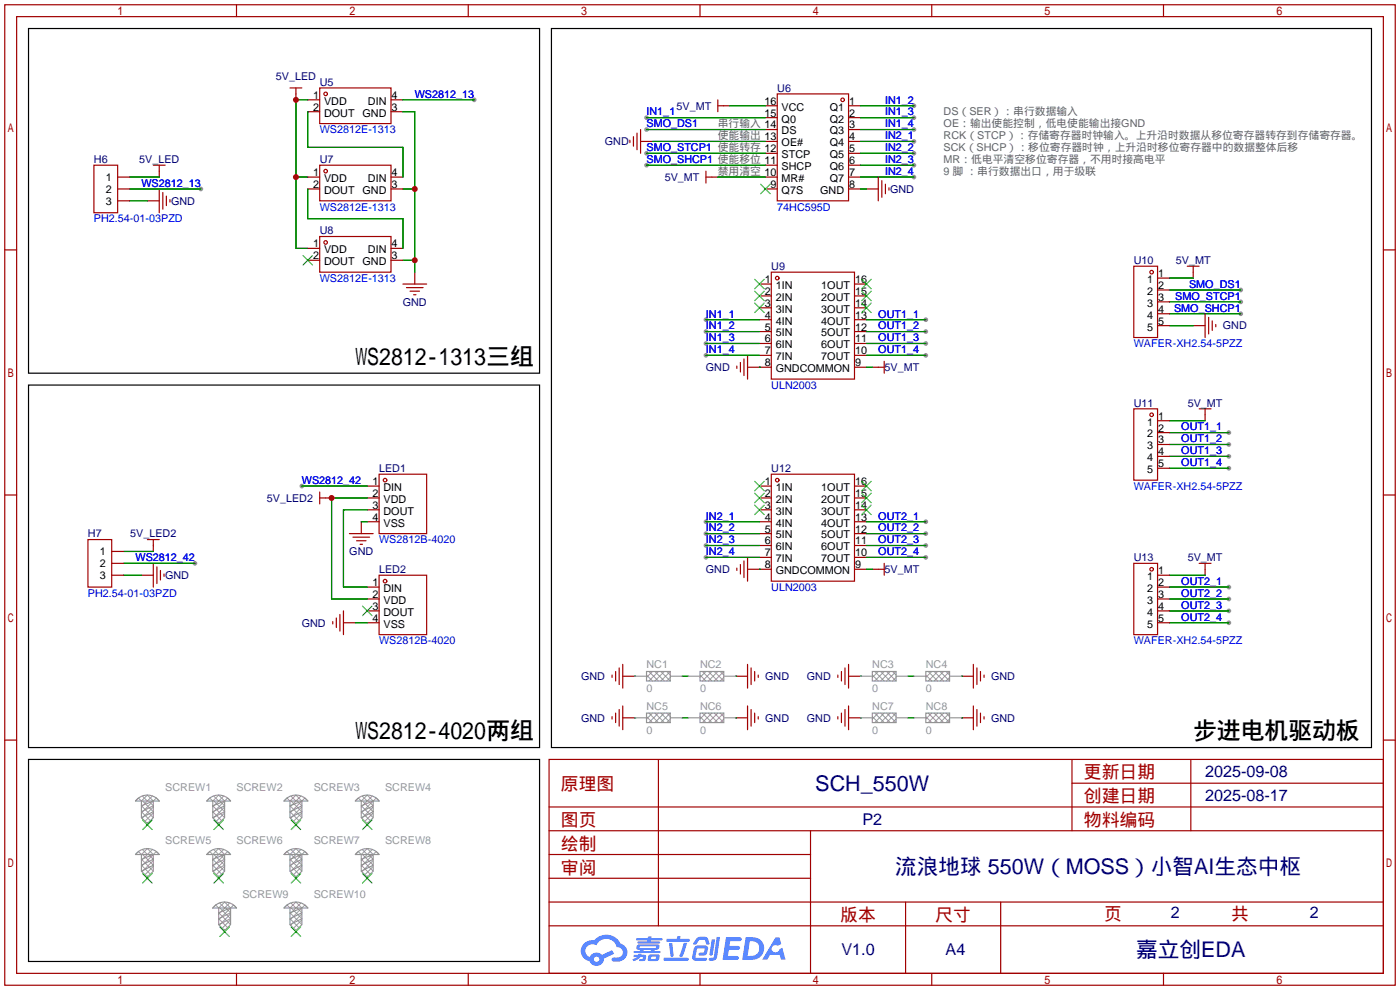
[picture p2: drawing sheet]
<svg xmlns="http://www.w3.org/2000/svg" width="299mm" height="212mm" viewBox="0 0 299 212" stroke-linecap="round" stroke-linejoin="round" font-family="sans-serif">
<g fill="#999">
<circle cx="101.3" cy="21.3" r=".51"/>
<circle cx="42.9" cy="40.4" r=".51"/>
<circle cx="41.7" cy="120.4" r=".51"/>
<circle cx="150.9" cy="68.3" r=".51"/>
<circle cx="150.9" cy="70.9" r=".51"/>
<circle cx="150.9" cy="73.4" r=".51"/>
<circle cx="150.9" cy="75.9" r=".51"/>
<circle cx="150.9" cy="111.5" r=".51"/>
<circle cx="150.9" cy="114" r=".51"/>
<circle cx="150.9" cy="116.6" r=".51"/>
<circle cx="150.9" cy="119.1" r=".51"/>
<circle cx="262.6" cy="92.5" r=".51"/>
<circle cx="262.6" cy="95" r=".51"/>
<circle cx="262.6" cy="97.5" r=".51"/>
<circle cx="262.6" cy="100.1" r=".51"/>
<circle cx="197.9" cy="68.3" r=".51"/>
<circle cx="197.9" cy="70.9" r=".51"/>
<circle cx="197.9" cy="73.4" r=".51"/>
<circle cx="197.9" cy="75.9" r=".51"/>
<circle cx="262.6" cy="125.5" r=".51"/>
<circle cx="262.6" cy="128" r=".51"/>
<circle cx="262.6" cy="130.6" r=".51"/>
<circle cx="262.6" cy="133.1" r=".51"/>
<circle cx="197.9" cy="111.5" r=".51"/>
<circle cx="197.9" cy="114" r=".51"/>
<circle cx="197.9" cy="116.6" r=".51"/>
<circle cx="197.9" cy="119.1" r=".51"/>
<circle cx="138.2" cy="25.1" r=".51"/>
<circle cx="195.3" cy="22.6" r=".51"/>
<circle cx="195.3" cy="25.1" r=".51"/>
<circle cx="195.3" cy="27.7" r=".51"/>
<circle cx="195.3" cy="30.2" r=".51"/>
<circle cx="195.3" cy="32.8" r=".51"/>
<circle cx="195.3" cy="35.3" r=".51"/>
<circle cx="195.3" cy="37.8" r=".51"/>
<circle cx="138.2" cy="27.7" r=".51"/>
<circle cx="138.2" cy="35.3" r=".51"/>
<circle cx="138.2" cy="32.8" r=".51"/>
<circle cx="265.2" cy="67.1" r=".51"/>
<circle cx="265.2" cy="64.5" r=".51"/>
<circle cx="265.2" cy="62" r=".51"/>
<circle cx="64.5" cy="103.9" r=".51"/>
</g>
<g fill="none" stroke="#a10000" stroke-width=".25">
<path d="M1 1h297.2v209.6h-297.2zM3.6 3.6h292.1v204.4h-292.1zM50.5 1v2.6M100.1 1v2.6M149.6 1v2.6M199.1 1v2.6M248.7 1v2.6M1 53.4h2.6M295.7 53.4h2.5M1 105.8h2.6M295.7 105.8h2.5M1 158.2h2.6"/>
<path d="M295.7 158.2h2.5M117.3 162.3h178.4v45.7h-178.4zM117.3 177.5h178.4M117.3 172.5h178.4M140.7 162.3v35.6M173.2 177.5v30.5M229.1 162.3v15.2M229.1 167.4h66.6M254.5 162.3v15.2M117.3 182.6h55.9M117.3 197.9h178.4M117.3 192.8h178.4"/>
<path d="M117.3 187.7h55.9M193.5 192.8v15.2M213.9 192.8v15.2M50.5 208v2.6M100.1 208v2.6M149.6 208v2.6M199.1 208v2.6M248.7 208v2.6"/>
</g>
<g fill="#5487ff">
<path d="M155.2 200.3h2.6a.48 .48 0 0 1 .7 .4 .48 .48 0 0 1-.6 .4h-1.8l-.2 1.1h1.9a.43 .43 0 0 1 .4 .4 .43 .43 0 0 1-.5 .4h-1.9l-.2 1.3h1.7a.45 .45 0 0 1 .5 .2 .45 .45 0 0 1-.1 .6h-3.3z"/>
<path d="M165.7 200.3h.9l.4 1.5-.8 .3a.84 .84 0 0 0-1.2 .3 .84 .84 0 0 0 .4 1.1 .84 .84 0 0 0 1.1-.4l.1-.2 .6-.3 .7 2.5h-1l-.2-1h-2.1l-.6 1h-1.1z"/>
<path d="M152.1 200.8h.7l-.5 3.1a.36 .36 0 0 1-.3 .3 .36 .36 0 0 1-.4-.3z"/>
<path d="M153.2 200.2h.7l-.6 4.3a1.13 1.13 0 0 1-1.8 .6l.2-.4h.7l.2-.2z"/>
<path d="M148.9 200.6l.6-.4h1a.77 .77 0 0 1 .9 .5l.3 1-.2 .2h-.5l-.3-.9-.2-.2-1 .1-.7 1-.6-.1-.1-.2z"/>
<path d="M148.4 202.4l.6-.3h1.7a.81 .81 0 0 1 .7 .5 .81 .81 0 0 1-.2 .8 .81 .81 0 0 1-.9 .8h-.7a.32 .32 0 0 1-.3-.3 .32 .32 0 0 1 .4-.3h.7l.2-.9-1.6 .1-.4 1.8 2.2 .1a.32 .32 0 0 1 .3 .4 .32 .32 0 0 1-.4 .2h-2.2l-.5-.3-.1-.5z"/>
<path d="M141.9 204.7h5a.33 .33 0 0 1 .3 .3 .33 .33 0 0 1-.3 .3h-4.9l-.2-.1z"/>
<path d="M146.1 201.5h.8l-.7 2a.98 .98 0 0 1-.7 1.1l-.3-.3z"/>
<path d="M143 201.6h.7l.3 2.5a.34 .34 0 0 1-.3 .4 .34 .34 0 0 1-.4-.3z"/>
<path d="M142.5 200.7h2.1l.3-.6h.6l-.1 .6h1.7a.32 .32 0 0 1 .4 .3 .32 .32 0 0 1-.4 .3h-4.5l-.2-.2z"/>
<path d="M135.5 204.1h.9l.1-.3h.6v.3h.8a.82 .82 0 0 1-.5 1.3h-.8v-.4l.7-.1 .1-.3a.68 .68 0 0 0-1 .4l-1.1 .4-.1-.4 .9-.5h-.7z"/>
<path d="M136 200.5h2.4l.1-.3h.7v.3h2.2l.2 .3-.2 .2h-2.3v.2h1.8l.2 .3-.2 .1h-4.5l-.1-.4h2l.1-.2h-2.3l-.1-.2z"/>
<path d="M159.4 200.3l-.8 4.9h1.7a2.5 2.5 0 0 0 3-2.5 2.5 2.5 0 0 0-3.1-2.4zM160.3 201.1a1.61 1.61 0 0 1 2 1.5 1.61 1.61 0 0 1-1.8 1.7h-.7z"/>
<path d="M136.2 202a.55 .55 0 0 0-.2 .8 .55 .55 0 0 0 .7 .2l.1 .3h-1.3v.3l5.4 .1 .3-.2-.2-.2h-1.2l.2-.3a.7 .7 0 0 0 .8-.3 .7 .7 0 0 0 0-.8l-4.2-.1zM136.8 202.3l3.3-.1 .1 .1-.2 .3h-3.2zM137.5 203h1.7l-.2 .3h-1.4z"/>
<path d="M138.6 204.2a1.05 1.05 0 0 0 0 1.2 2.91 2.91 0 0 0 2.2-.2 .98 .98 0 0 0 0-1.2h-1.6zM139.2 204.5l.9-.1 .1 .4-.2 .2-.8-.1z"/>
<path d="M124.9 201.6a2.23 2.23 0 0 0-.7 2.3 2.23 2.23 0 0 0 1.8 1.6 1.58 1.58 0 0 0 1.8 .9 1.58 1.58 0 0 0 1.3-1.5l2.2-1.1-.5-.7-2.1 1a1.65 1.65 0 0 0-2.7 .4 1.45 1.45 0 0 1-.8-1.9 1.45 1.45 0 0 1 2-.7l.3 .1a2.3 2.3 0 0 1 2.3-1.3 2.3 2.3 0 0 1 2 1.7 1.12 1.12 0 0 1 1.3 1 1.12 1.12 0 0 1-1.1 1.2h-.7a.45 .45 0 0 0-.6 .4 .45 .45 0 0 0 .5 .5 2.21 2.21 0 0 0 2.2-.5 2.21 2.21 0 0 0 .5-2.3 2.13 2.13 0 0 0-1.3-1.1 3.3 3.3 0 0 0-5.6-.7l-1.1 .1zM127 205a.57 .57 0 0 1 1.1 0 .57 .57 0 0 1-1.1 0z"/>
</g>
<g fill="none" stroke="#a10000" stroke-width=".25">
<path d="M62 18.8h2.5M63.2 18.8v2.5M68.3 18.8h15.3v7.6h-15.3zM20.1 35.3h5v10.2h-5zM25.1 37.8h2.6M32.8 35.3h2.5M34 35.3v2.5M65.8 21.3h2.5M65.8 23.9h2.5M65.8 37.8h2.5M68.3 35.3h15.3v7.6h-15.3zM83.6 21.3h2.5"/>
<path d="M83.6 23.9h2.5M83.6 37.8h2.5M134.6 30v.5M135.4 29.2v2M136.1 28.4v3.6M136.9 30.2h2.5M136.9 27.7v5.1M150.9 37.8h2.5M150.9 36.6v2.5M153.4 22.6h2.6M153.4 21.3v2.6M163.6 37.8h2.5"/>
<path d="M163.6 35.3h2.5M163.6 22.6h2.5M163.6 25.1h2.5M163.6 27.7h2.5M163.6 30.2h2.5M163.6 32.8h2.5M166.1 20.1h15.3v22.8h-15.3zM181.4 37.8h2.5M181.4 35.3h2.5M181.4 22.6h2.5M181.4 25.1h2.5M181.4 27.7h2.5"/>
<path d="M181.4 30.2h2.5M181.4 32.8h2.5M187.7 37.8v5.1M188.5 38.6v3.6M189.2 39.4v2M25.1 40.4h2.6M25.1 42.9h2.6M31.5 42.9h2.5M34 40.4v5.1M34.8 41.1v3.6M35.6 41.9v2M36.3 42.7v.5"/>
<path d="M65.8 40.4h2.5M65.8 53.1h2.5M65.8 55.6h2.5M68.3 50.5h15.3v7.7h-15.3zM83.6 40.4h2.5M83.6 53.1h2.5M83.6 55.6h2.5M88.6 58.2v2.5M163.6 40.4h2.5M164.8 58.2h17.8v22.8h-17.8zM181.4 40.4h2.5M185.2 40.4h2.5"/>
<path d="M190 40.1v.5M242.3 56.9h5.1v15.2h-5.1zM247.4 59.4h2.5M253.7 56.9h2.6M255 56.9v2.5M86.1 60.7h5.1M86.9 61.5h3.5M87.6 62.2h2.1M88.4 63h.5M157.5 78.2v.5M158.2 77.5v2M159 76.7v3.6"/>
<path d="M159.8 78.5h5M159.8 75.9v5.1M162.3 60.7h2.5M162.3 63.2h2.5M162.3 65.8h2.5M162.3 68.3h2.5M162.3 70.9h2.5M162.3 73.4h2.5M162.3 75.9h2.5M182.6 60.7h2.6M182.6 63.2h2.6M182.6 65.8h2.6"/>
<path d="M182.6 68.3h2.6M182.6 70.9h2.6M182.6 73.4h2.6M182.6 75.9h2.6M182.6 78.5h2.6M186.4 78.5h2.6M189 77.2v2.6M247.4 69.6h2.5M247.4 62h2.5M247.4 64.5h2.5M247.4 67.1h2.5M255 69.6h2.6"/>
<path d="M257.6 67.1v5M258.3 67.8v3.6M259.1 68.6v2M259.8 69.3v.5M242.3 87.4h5.1v15.2h-5.1zM247.4 89.9h2.5M247.4 92.5h2.5M247.4 95h2.5M247.4 97.5h2.5M256.3 87.4h2.5M257.6 87.4v2.5M18.8 115.3h5.1v10.2h-5.1z"/>
<path d="M23.9 117.9h2.5M31.5 115.3h2.5M32.8 115.3v2.6M68.3 106.4h2.6M68.3 105.2v2.5M74.7 114h5.1M75.4 114.8h3.6M76.2 115.6h2M77 116.3h.5M77.2 111.5v2.5M78.5 103.9h2.5M78.5 106.4h2.5"/>
<path d="M78.5 109h2.5M78.5 111.5h2.5M81 101.3h10.2v12.7h-10.2zM159 119.9v3.5M159.8 119.1v5.1M162.3 103.9h2.5M162.3 106.4h2.5M162.3 109h2.5M162.3 111.5h2.5M162.3 114h2.5M162.3 116.6h2.5M162.3 119.1h2.5"/>
<path d="M164.8 101.3h17.8v22.9h-17.8zM182.6 103.9h2.6M182.6 106.4h2.6M182.6 109h2.6M182.6 111.5h2.6M182.6 114h2.6M182.6 116.6h2.6M182.6 119.1h2.6M247.4 100.1h2.5M23.9 122.9h2.5M23.9 120.4h2.5M30.2 122.9h2.6"/>
<path d="M32.8 120.4v5.1M33.5 121.2v3.5M34.3 121.9v2.1M35.1 122.7v.5M71.1 132.8v.6M71.9 132.1v2M72.6 131.3v3.6M73.4 133.1h2.5M73.4 130.6v5M78.5 125.5h2.5M78.5 128h2.5M78.5 130.6h2.5"/>
<path d="M78.5 133.1h2.5M81 122.9h10.2v12.7h-10.2zM157.5 121.4v.5M158.2 120.6v2.1M159.8 121.7h5M182.6 121.7h2.6M186.4 121.7h2.6M189 120.4v2.5M242.3 120.4h5.1v15.2h-5.1zM247.4 122.9h2.5M247.4 125.5h2.5M247.4 128h2.5"/>
<path d="M247.4 130.6h2.5M247.4 133.1h2.5M256.3 120.4h2.5M257.6 120.4v2.5M130.8 144.3v.5M130.8 153.2v.5M131.6 143.5v2M131.6 152.4v2M132.3 142.7v3.6M132.3 151.6v3.6M133.1 144.5h2.5M133.1 142v5.1"/>
<path d="M133.1 150.9v5.1M133.1 153.4h2.5M157.2 144.5h2.6M157.2 153.4h2.6M159.8 142v5.1M159.8 150.9v5.1M160.5 142.7v3.6M160.5 151.6v3.6M161.3 143.5v2M161.3 152.4v2M162.1 144.3v.5M162.1 153.2v.5"/>
<path d="M179.1 144.3v.5M179.1 153.2v.5M179.8 143.5v2M179.8 152.4v2M180.6 142.7v3.6M180.6 151.6v3.6M181.4 144.5h2.5M181.4 153.4h2.5M181.4 142v5.1M181.4 150.9v5.1M205.5 144.5h2.5M205.5 153.4h2.5"/>
<path d="M208 142v5.1M208 150.9v5.1M208.8 142.7v3.6M208.8 151.6v3.6M209.5 143.5v2M209.5 152.4v2M210.3 144.3v.5M210.3 153.2v.5"/>
<circle cx="69.6" cy="20.1" r=".38"/>
<circle cx="69.6" cy="36.6" r=".38"/>
<circle cx="180.1" cy="21.3" r=".38"/>
<circle cx="69.6" cy="51.8" r=".38"/>
<circle cx="166.1" cy="59.4" r=".38"/>
<circle cx="246.1" cy="58.2" r=".38"/>
<circle cx="246.1" cy="88.6" r=".38"/>
<circle cx="82.3" cy="102.6" r=".38"/>
<circle cx="166.1" cy="102.6" r=".38"/>
<circle cx="82.3" cy="124.2" r=".38"/>
<circle cx="246.1" cy="121.7" r=".38"/>
</g>
<g fill="none" stroke="#008700" stroke-width=".25">
<path d="M27.7 37.8h6.3M63.2 37.8h2.6M65.8 21.3h-2.6v31.8h2.6M65.8 23.9v7.6h20.3v6.3M86.1 21.3h15.2M86.1 23.9h2.5v34.3M138.2 25.1h25.4M138.2 27.7h25.4M138.2 32.8h25.4M138.2 35.3h25.4M139.4 30.2h24.2M153.4 37.8h10.2"/>
<path d="M156 22.6h7.6M183.9 37.8h11.4M183.9 25.1h11.4M183.9 22.6h11.4M183.9 27.7h11.4M183.9 30.2h11.4M183.9 32.8h11.4M183.9 35.3h11.4M27.7 40.4h15.2M27.7 42.9h3.8M65.8 40.4v6.3h20.3v6.4M86.1 55.6h2.5"/>
<path d="M86.1 40.4h2.5M183.9 40.4h1.3M249.9 59.4h5.1M150.9 68.3h11.4M150.9 70.9h11.4M150.9 73.4h11.4M150.9 75.9h11.4M162.3 78.5h.1M185.2 68.3h12.7M185.2 70.9h12.7M185.2 73.4h12.7M185.2 75.9h12.7"/>
<path d="M185.2 78.5h1.2M249.9 67.1h15.3M249.9 64.5h15.3M249.9 62h15.3M249.9 69.6h5.1M249.9 89.9h7.7M249.9 92.5h12.7M249.9 95h12.7M249.9 97.5h12.7M26.4 117.9h6.4M64.5 103.9h14M77.2 111.5h1.3"/>
<path d="M78.5 109h-5.1v16.5h5.1M78.5 106.4h-7.6v21.6h7.6M150.9 111.5h11.4M150.9 114h11.4M150.9 116.6h11.4M150.9 119.1h11.4M185.2 111.5h12.7M185.2 114h12.7M185.2 116.6h12.7M185.2 119.1h12.7M249.9 100.1h12.7M26.4 120.4h15.3"/>
<path d="M26.4 122.9h3.8M75.9 133.1h2.6M162.3 121.7h.1M185.2 121.7h1.2M249.9 122.9h7.7M249.9 125.5h12.7M249.9 128h12.7M249.9 130.6h12.7M249.9 133.1h12.7M135.6 144.5h.1M135.6 153.4h.1M145.8 144.5h1.3"/>
<path d="M145.8 153.4h1.3M157.2 144.5h.1M157.2 153.4h.1M183.9 144.5h.1M183.9 153.4h.1M194.1 144.5h1.2M194.1 153.4h1.2M205.5 144.5h.1M205.5 153.4h.1"/>
</g>
<g fill="none" stroke="#3c3" stroke-width=".25">
<path d="M162.6 39.4l2 2M164.6 39.4l-2 2M64.8 54.6l2 2M66.8 54.6l-2 2M161.3 59.7l2 2M163.3 59.7l-2 2M184.1 59.7l2.1 2M186.2 59.7l-2.1 2M161.3 62.2l2 2.1M161.3 64.8l2 2M163.3 62.2l-2 2.1M163.3 64.8l-2 2"/>
<path d="M184.1 64.8l2.1 2M184.1 62.2l2.1 2.1M186.2 64.8l-2.1 2M186.2 62.2l-2.1 2.1M161.3 102.9l2 2M161.3 105.4l2 2M161.3 107.9l2 2.1M163.3 102.9l-2 2M163.3 105.4l-2 2M163.3 107.9l-2 2.1M184.1 107.9l2.1 2.1M184.1 105.4l2.1 2"/>
<path d="M184.1 102.9l2.1 2M186.2 107.9l-2.1 2.1M186.2 105.4l-2.1 2M186.2 102.9l-2.1 2M77.5 129.5l2 2.1M79.5 129.5l-2 2.1M30.5 175.3l2 2M32.5 175.3l-2 2M45.7 175.3l2.1 2M47.8 175.3l-2.1 2M62.2 175.3l2.1 2M64.3 175.3l-2.1 2"/>
<path d="M77.5 175.3l2 2M79.5 175.3l-2 2M30.5 186.7l2 2M32.5 186.7l-2 2M45.7 186.7l2.1 2M47 198.1l2 2.1M47.8 186.7l-2.1 2M49 198.1l-2 2.1M62.2 186.7l2.1 2M62.2 198.1l2.1 2.1M64.3 186.7l-2.1 2M64.3 198.1l-2.1 2.1"/>
<path d="M77.5 186.7l2 2M79.5 186.7l-2 2"/>
</g>
<path d="M6.1 6.1h109.2v73.7h-109.2zM117.9 6.1h175.2v153.7h-175.2zM6.1 82.3h109.2v77.5h-109.2zM6.1 162.3h109.2v43.2h-109.2z" fill="none" stroke="#000" stroke-width=".25"/>
<g fill="none" stroke="#999" stroke-width=".25">
<path d="M135.6 144.5h2.6M135.6 153.4h2.6M138.2 143.5h5.1v2h-5.1zM138.2 152.4h5.1v2h-5.1zM143.3 144.5h2.5M143.3 153.4h2.5M147.1 144.5h2.5M147.1 153.4h2.5M149.6 143.5h5.1v2h-5.1zM149.6 152.4h5.1v2h-5.1zM154.7 144.5h2.5M154.7 153.4h2.5"/>
<path d="M183.9 144.5h2.5M183.9 153.4h2.5M186.4 143.5h5.1v2h-5.1zM186.4 152.4h5.1v2h-5.1zM191.5 144.5h2.6M191.5 153.4h2.6M195.3 144.5h2.6M195.3 153.4h2.6M197.9 143.5h5v2h-5zM197.9 152.4h5v2h-5zM202.9 144.5h2.6M202.9 153.4h2.6"/>
<path d="M29.4 170.7a3.2 3.2 0 0 1 4.6 .5h-5zM30.2 171.2v3.6l1.3 1.2 1.3-1.2v-3.6l-2.6 1M31.5 175.8v.5M32.8 172.2l-2.6 1.3M32.8 173.5l-2.6 1.3M44.6 170.7a3.2 3.2 0 0 1 4.7 .5h-5.1zM45.5 171.2v3.6l1.2 1.2 1.3-1.2v-3.6l-2.5 1M46.7 175.8v.5M48 172.2l-2.5 1.3M48 173.5l-2.5 1.3M61.1 170.7a3.2 3.2 0 0 1 4.7 .5h-5.1zM62 171.2v3.6l1.2 1.2 1.3-1.2v-3.6l-2.5 1"/>
<path d="M63.2 175.8v.5M64.5 172.2l-2.5 1.3M64.5 173.5l-2.5 1.3M76.4 170.7a3.2 3.2 0 0 1 4.6 .5h-5.1zM77.2 171.2v3.6l1.3 1.2 1.3-1.2v-3.6l-2.6 1M78.5 175.8v.5M79.8 172.2l-2.6 1.3M79.8 173.5l-2.6 1.3M29.4 182.2a3.2 3.2 0 0 1 4.6 .4h-5zM30.2 182.6v3.6l1.3 1.3 1.3-1.3v-3.6l-2.6 1M31.5 187.2v.5M32.8 183.6l-2.6 1.3"/>
<path d="M32.8 184.9l-2.6 1.3M44.6 182.2a3.2 3.2 0 0 1 4.7 .4h-5.1zM45.5 182.6v3.6l1.2 1.3 1.3-1.3v-3.6l-2.5 1M45.9 193.6a3.2 3.2 0 0 1 4.6 .5h-5zM46.7 194.1v3.5l1.3 1.3 1.3-1.3v-3.5l-2.6 1M46.7 187.2v.5M48 183.6l-2.5 1.3M48 184.9l-2.5 1.3M48 198.6v.5M49.3 195.1l-2.6 1.2M49.3 196.3l-2.6 1.3M61.1 182.2a3.2 3.2 0 0 1 4.7 .4h-5.1z"/>
<path d="M61.1 193.6a3.2 3.2 0 0 1 4.7 .5h-5.1zM62 182.6v3.6l1.2 1.3 1.3-1.3v-3.6l-2.5 1M62 194.1v3.5l1.2 1.3 1.3-1.3v-3.5l-2.5 1M63.2 187.2v.5M63.2 198.6v.5M64.5 183.6l-2.5 1.3M64.5 184.9l-2.5 1.3M64.5 195.1l-2.5 1.2M64.5 196.3l-2.5 1.3M76.4 182.2a3.2 3.2 0 0 1 4.6 .4h-5.1zM77.2 182.6v3.6l1.3 1.3 1.3-1.3v-3.6l-2.6 1M78.5 187.2v.5"/>
<path d="M79.8 183.6l-2.6 1.3M79.8 184.9l-2.6 1.3"/>
</g>
<g fill="none" stroke="#999" stroke-width=".21">
<path d="M138.2 144.3l1.2 1.2M138.2 153.2l1.2 1.2M138.7 143.5l2 2M138.7 152.4l2 2M139.4 143.5l-1.2 1.3M139.4 152.4l-1.2 1.3M140 143.5l2 2M140 152.4l2 2M140.7 143.5l-2 2M140.7 152.4l-2 2M141.2 143.5l2.1 2M141.2 152.4l2.1 2"/>
<path d="M142 143.5l-2 2M142 152.4l-2 2M142.5 143.5l.8 .8M142.5 152.4l.8 .8M143.3 143.5l-2.1 2M143.3 144.8l-.8 .7M143.3 152.4l-2.1 2M143.3 153.7l-.8 .7M149.6 144.3l1.3 1.2M149.6 153.2l1.3 1.2M150.1 152.4l2 2M150.1 143.5l2 2"/>
<path d="M150.9 143.5l-1.3 1.3M150.9 152.4l-1.3 1.3M151.4 152.4l2 2M151.4 143.5l2 2M152.1 143.5l-2 2M152.1 152.4l-2 2M152.7 143.5l2 2M152.7 152.4l2 2M153.4 143.5l-2 2M153.4 152.4l-2 2M153.9 143.5l.8 .8M153.9 152.4l.8 .8"/>
<path d="M154.7 143.5l-2 2M154.7 144.8l-.8 .7M154.7 152.4l-2 2M154.7 153.7l-.8 .7M186.4 144.3l1.3 1.2M186.4 153.2l1.3 1.2M186.9 143.5l2.1 2M186.9 152.4l2.1 2M187.7 143.5l-1.3 1.3M187.7 152.4l-1.3 1.3M188.2 143.5l2 2M188.2 152.4l2 2"/>
<path d="M189 143.5l-2.1 2M189 152.4l-2.1 2M189.5 143.5l2 2M189.5 152.4l2 2M190.2 143.5l-2 2M190.2 152.4l-2 2M190.8 143.5l.7 .8M190.8 152.4l.7 .8M191.5 143.5l-2 2M191.5 144.8l-.7 .7M191.5 152.4l-2 2M191.5 153.7l-.7 .7"/>
<path d="M197.9 153.2l1.2 1.2M197.9 144.3l1.2 1.2M198.4 152.4l2 2M198.4 143.5l2 2M199.1 143.5l-1.2 1.3M199.1 152.4l-1.2 1.3M199.6 152.4l2.1 2M199.6 143.5l2.1 2M200.4 143.5l-2 2M200.4 152.4l-2 2M200.9 143.5l2 2M200.9 152.4l2 2"/>
<path d="M201.7 143.5l-2.1 2M201.7 152.4l-2.1 2M202.2 143.5l.7 .8M202.2 152.4l.7 .8M202.9 143.5l-2 2M202.9 144.8l-.7 .7M202.9 152.4l-2 2M202.9 153.7l-.7 .7M29 171.2l.6-.6 .6 .6 1.3-1.3 1.3 1.3M30.2 173.5l1.9 1.9M30.2 172.2l2.6 2.6M30.4 170.1l1.1 1.1"/>
<path d="M30.5 171.2l2.3 2.3M31.7 171.2l1.1 1M32.6 170.1l-2.4 2.4M32.8 172.5l-2.4 2.4M32.8 173.7l-1.8 1.8M34 171.2l-.6-.6-3.2 3.1M44.2 171.2l.6-.6 .7 .6 1.2-1.3 1.3 1.3M45.5 173.5l1.9 1.9M45.5 172.2l2.5 2.6M45.7 170.1l1 1.1M45.7 171.2l2.3 2.3M47 171.2l1 1"/>
<path d="M47.8 170.1l-2.3 2.4M48 172.5l-2.4 2.4M48 173.7l-1.8 1.8M49.3 171.2l-.7-.6-3.1 3.1M60.7 171.2l.6-.6 .7 .6 1.2-1.3 1.3 1.3M62 173.5l1.9 1.9M62 172.2l2.5 2.6M62.2 170.1l1 1.1M62.2 171.2l2.3 2.3M63.5 171.2l1 1M64.3 170.1l-2.3 2.4M64.5 172.5l-2.4 2.4"/>
<path d="M64.5 173.7l-1.8 1.8M65.8 171.2l-.6-.6-3.2 3.1M75.9 171.2l.7-.6 .6 .6 1.3-1.3 1.3 1.3M77.2 173.5l1.9 1.9M77.2 172.2l2.6 2.6M77.4 170.1l1.1 1.1M77.5 171.2l2.3 2.3M78.7 171.2l1.1 1M79.6 170.1l-2.4 2.4M79.8 172.5l-2.5 2.4M79.8 173.7l-1.8 1.8M81 171.2l-.6-.6-3.2 3.1"/>
<path d="M29 182.6l.6-.6 .6 .6 1.3-1.2 1.3 1.2M30.2 184.9l1.9 1.9M30.2 183.6l2.6 2.6M30.4 181.5l1.1 1.1M30.5 182.6l2.3 2.3M31.7 182.6l1.1 1M32.6 181.5l-2.4 2.4M32.8 185.2l-1.8 1.7M32.8 183.9l-2.4 2.4M34 182.6l-.6-.6-3.2 3.2M44.2 182.6l.6-.6 .7 .6 1.2-1.2 1.3 1.2M45.5 184.9l1.9 1.9"/>
<path d="M45.5 183.6l2.5 2.6M45.5 194.1l.6-.7 .6 .7 1.3-1.3 1.3 1.3M45.7 181.5l1 1.1M45.7 182.6l2.3 2.3M46.7 196.3l1.9 1.9M46.7 195.1l2.6 2.5M46.9 193l1.1 1.1M47 182.6l1 1M47 194.1l2.3 2.2M47.8 181.5l-2.3 2.4M48 183.9l-2.4 2.4M48 185.2l-1.8 1.7"/>
<path d="M48.3 194.1l1 1M49.1 193l-2.4 2.3M49.3 182.6l-.7-.6-3.1 3.2M49.3 196.6l-1.8 1.8M49.3 195.3l-2.4 2.4M50.5 194.1l-.6-.7-3.2 3.2M60.7 182.6l.6-.6 .7 .6 1.2-1.2 1.3 1.2M60.7 194.1l.6-.7 .7 .7 1.2-1.3 1.3 1.3M62 184.9l1.9 1.9M62 183.6l2.5 2.6M62 196.3l1.9 1.9M62 195.1l2.5 2.5"/>
<path d="M62.2 181.5l1 1.1M62.2 193l1 1.1M62.2 182.6l2.3 2.3M62.2 194.1l2.3 2.2M63.5 182.6l1 1M63.5 194.1l1 1M64.3 181.5l-2.3 2.4M64.3 193l-2.3 2.3M64.5 185.2l-1.8 1.7M64.5 183.9l-2.4 2.4M64.5 196.6l-1.8 1.8M64.5 195.3l-2.4 2.4"/>
<path d="M65.8 182.6l-.6-.6-3.2 3.2M65.8 194.1l-.6-.7-3.2 3.2M75.9 182.6l.7-.6 .6 .6 1.3-1.2 1.3 1.2M77.2 184.9l1.9 1.9M77.2 183.6l2.6 2.6M77.4 181.5l1.1 1.1M77.5 182.6l2.3 2.3M78.7 182.6l1.1 1M79.6 181.5l-2.4 2.4M79.8 183.9l-2.5 2.4M79.8 185.2l-1.8 1.7M81 182.6l-.6-.6-3.2 3.2"/>
</g>
<g fill="#c00">
<circle cx="63.2" cy="21.3" r=".63"/>
<circle cx="63.2" cy="37.8" r=".63"/>
<circle cx="88.6" cy="55.6" r=".63"/>
<circle cx="88.6" cy="40.4" r=".63"/>
<circle cx="70.9" cy="106.4" r=".63"/>
</g>
<g font-size="5.1">
<text x="75.9" y="78">WS2812-1313三组</text>
<text x="75.9" y="158">WS2812-4020两组</text>
<text x="255" y="158">步进电机驱动板</text>
</g>
<g font-size="4.6" fill="#000080">
<text x="174.2" y="169">SCH_550W</text>
<text x="191.3" y="186.8">流浪地球 550W（MOSS）小智AI生态中枢</text>
<text x="242.8" y="204.6">嘉立创EDA</text>
</g>
<g font-size="3.8" fill="#a00000">
<text x="231.6" y="166.4">更新日期</text>
<text x="119.9" y="168.9">原理图</text>
<text x="231.6" y="171.5">创建日期</text>
<text x="119.9" y="176.5">图页</text>
<text x="231.6" y="176.5">物料编码</text>
<text x="119.9" y="181.6">绘制</text>
<text x="119.9" y="186.7">审阅</text>
<text x="179.6" y="196.9">版本</text>
<text x="199.9" y="196.9">尺寸</text>
<text x="236" y="196.6">页</text>
<text x="263.1" y="196.6">共</text>
</g>
<g font-size="3.5" fill="#000080">
<text x="257.6" y="166.1">2025-09-08</text>
<text x="257.6" y="171.1">2025-08-17</text>
<text x="184.3" y="176.2">P2</text>
<text x="250.2" y="196.3">2</text>
<text x="280" y="196.3">2</text>
<text x="179.8" y="204.2">V1.0</text>
<text x="202.1" y="204.2">A4</text>
</g>
<g font-size="2.3" fill="#000080">
<text x="58.9" y="17.1">5V_LED</text>
<text x="68.3" y="18.3">U5</text>
<text x="144.6" y="23.4">5V_MT</text>
<text x="166.1" y="19.6">U6</text>
<text x="20.1" y="34.8">H6</text>
<text x="29.7" y="34.8">5V_LED</text>
<text x="68.3" y="34.8">U7</text>
<text x="129.3" y="31">GND</text>
<text x="142.1" y="38.7">5V_MT</text>
<text x="190.2" y="41.2">GND</text>
<text x="36.6" y="43.7">GND</text>
<text x="68.3" y="50.1">U8</text>
<text x="164.8" y="57.7">U9</text>
<text x="242.3" y="56.4">U10</text>
<text x="251.3" y="56.4">5V_MT</text>
<text x="86.1" y="65.3">GND</text>
<text x="261.3" y="70.4">GND</text>
<text x="150.9" y="79.3">GND</text>
<text x="189.1" y="79.3">5V_MT</text>
<text x="242.3" y="86.9">U11</text>
<text x="253.8" y="86.9">5V_MT</text>
<text x="81" y="100.9">LED1</text>
<text x="164.8" y="100.9">U12</text>
<text x="57" y="107.2">5V_LED2</text>
<text x="18.8" y="114.9">H7</text>
<text x="27.8" y="114.9">5V_LED2</text>
<text x="74.7" y="118.7">GND</text>
<text x="242.3" y="119.9">U13</text>
<text x="253.8" y="119.9">5V_MT</text>
<text x="35.3" y="123.7">GND</text>
<text x="81" y="122.5">LED2</text>
<text x="150.9" y="122.5">GND</text>
<text x="189.1" y="122.5">5V_MT</text>
<text x="64.5" y="133.9">GND</text>
<text x="124.2" y="145.3">GND</text>
<text x="163.6" y="145.3">GND</text>
<text x="172.4" y="145.3">GND</text>
<text x="211.8" y="145.3">GND</text>
<text x="124.2" y="154.2">GND</text>
<text x="163.6" y="154.2">GND</text>
<text x="172.4" y="154.2">GND</text>
<text x="211.8" y="154.2">GND</text>
</g>
<g font-size="2.3">
<text x="66.9" y="21.1">1</text>
<text x="66.9" y="23.6">2</text>
<text x="69.3" y="22.4">VDD</text>
<text x="78.6" y="22.4">DIN</text>
<text x="83.7" y="23.6">3</text>
<text x="83.7" y="21.1">4</text>
<text x="163.4" y="22.4">16</text>
<text x="167.1" y="23.6">VCC</text>
<text x="177.3" y="23.6">Q1</text>
<text x="181.5" y="22.4">1</text>
<text x="69.3" y="24.9">DOUT</text>
<text x="77.5" y="24.9">GND</text>
<text x="163.4" y="24.9">15</text>
<text x="167.1" y="28.7">DS</text>
<text x="167.1" y="26.2">Q0</text>
<text x="177.3" y="26.2">Q2</text>
<text x="177.3" y="28.7">Q3</text>
<text x="181.5" y="24.9">2</text>
<text x="181.5" y="27.5">3</text>
<text x="181.5" y="30">4</text>
<text x="167.1" y="33.8">STCP</text>
<text x="167.1" y="31.3">OE#</text>
<text x="177.3" y="31.3">Q4</text>
<text x="177.3" y="33.8">Q5</text>
<text x="181.5" y="32.5">5</text>
<text x="181.5" y="35.1">6</text>
<text x="22.6" y="38.6">1</text>
<text x="22.6" y="41.2">2</text>
<text x="66.9" y="37.6">1</text>
<text x="66.9" y="40.2">2</text>
<text x="69.3" y="38.9">VDD</text>
<text x="69.3" y="41.4">DOUT</text>
<text x="77.5" y="41.4">GND</text>
<text x="78.6" y="38.9">DIN</text>
<text x="83.7" y="40.2">3</text>
<text x="83.7" y="37.6">4</text>
<text x="164.7" y="40.2">9</text>
<text x="167.1" y="41.4">Q7S</text>
<text x="167.1" y="38.9">MR#</text>
<text x="167.1" y="36.3">SHCP</text>
<text x="175.3" y="41.4">GND</text>
<text x="177.3" y="36.3">Q6</text>
<text x="177.3" y="38.9">Q7</text>
<text x="181.5" y="37.6">7</text>
<text x="181.5" y="40.2">8</text>
<text x="22.6" y="43.7">3</text>
<text x="66.9" y="52.9">1</text>
<text x="83.7" y="52.9">4</text>
<text x="66.9" y="55.4">2</text>
<text x="69.3" y="54.1">VDD</text>
<text x="69.3" y="56.7">DOUT</text>
<text x="77.5" y="56.7">GND</text>
<text x="78.6" y="54.1">DIN</text>
<text x="83.7" y="55.4">3</text>
<text x="247.5" y="59.2">1</text>
<text x="163.4" y="60.5">1</text>
<text x="163.4" y="63">2</text>
<text x="163.4" y="65.6">3</text>
<text x="165.8" y="61.7">1IN</text>
<text x="165.8" y="64.3">2IN</text>
<text x="175.5" y="64.3">2OUT</text>
<text x="175.5" y="61.7">1OUT</text>
<text x="182.8" y="65.6">14</text>
<text x="182.8" y="63">15</text>
<text x="182.8" y="60.5">16</text>
<text x="245.2" y="60.5">1</text>
<text x="245.2" y="63">2</text>
<text x="245.2" y="65.6">3</text>
<text x="247.5" y="61.7">2</text>
<text x="247.5" y="64.3">3</text>
<text x="163.4" y="68.1">4</text>
<text x="163.4" y="70.6">5</text>
<text x="165.8" y="66.8">3IN</text>
<text x="165.8" y="69.4">4IN</text>
<text x="165.8" y="71.9">5IN</text>
<text x="175.5" y="71.9">5OUT</text>
<text x="175.5" y="69.4">4OUT</text>
<text x="175.5" y="66.8">3OUT</text>
<text x="182.8" y="70.6">12</text>
<text x="182.8" y="68.1">13</text>
<text x="245.2" y="68.1">4</text>
<text x="245.2" y="70.6">5</text>
<text x="247.5" y="66.8">4</text>
<text x="247.5" y="69.4">5</text>
<text x="163.4" y="73.2">6</text>
<text x="163.4" y="75.7">7</text>
<text x="165.8" y="74.4">6IN</text>
<text x="165.8" y="77">7IN</text>
<text x="175.5" y="77">7OUT</text>
<text x="175.5" y="74.4">6OUT</text>
<text x="182.8" y="75.7">10</text>
<text x="182.8" y="73.2">11</text>
<text x="163.4" y="78.3">8</text>
<text x="165.8" y="79.5">GNDCOMMON</text>
<text x="182.8" y="78.3">9</text>
<text x="247.5" y="89.7">1</text>
<text x="245.2" y="91">1</text>
<text x="245.2" y="93.5">2</text>
<text x="247.5" y="92.2">2</text>
<text x="247.5" y="94.8">3</text>
<text x="245.2" y="96">3</text>
<text x="245.2" y="98.6">4</text>
<text x="245.2" y="101.1">5</text>
<text x="247.5" y="97.3">4</text>
<text x="247.5" y="99.8">5</text>
<text x="79.6" y="103.7">1</text>
<text x="79.6" y="106.2">2</text>
<text x="82" y="104.9">DIN</text>
<text x="82" y="107.5">VDD</text>
<text x="163.4" y="103.7">1</text>
<text x="163.4" y="106.2">2</text>
<text x="165.8" y="104.9">1IN</text>
<text x="165.8" y="107.5">2IN</text>
<text x="175.5" y="107.5">2OUT</text>
<text x="175.5" y="104.9">1OUT</text>
<text x="182.8" y="106.2">15</text>
<text x="182.8" y="103.7">16</text>
<text x="79.6" y="108.7">3</text>
<text x="79.6" y="111.3">4</text>
<text x="82" y="110">DOUT</text>
<text x="82" y="112.5">VSS</text>
<text x="163.4" y="108.7">3</text>
<text x="163.4" y="111.3">4</text>
<text x="163.4" y="113.8">5</text>
<text x="165.8" y="110">3IN</text>
<text x="165.8" y="112.5">4IN</text>
<text x="175.5" y="112.5">4OUT</text>
<text x="175.5" y="110">3OUT</text>
<text x="182.8" y="113.8">12</text>
<text x="182.8" y="111.3">13</text>
<text x="182.8" y="108.7">14</text>
<text x="21.3" y="118.6">1</text>
<text x="163.4" y="116.4">6</text>
<text x="163.4" y="118.9">7</text>
<text x="165.8" y="115.1">5IN</text>
<text x="165.8" y="117.6">6IN</text>
<text x="175.5" y="117.6">6OUT</text>
<text x="175.5" y="115.1">5OUT</text>
<text x="182.8" y="118.9">10</text>
<text x="182.8" y="116.4">11</text>
<text x="21.3" y="123.7">3</text>
<text x="21.3" y="121.2">2</text>
<text x="79.6" y="125.2">1</text>
<text x="163.4" y="121.4">8</text>
<text x="165.8" y="120.2">7IN</text>
<text x="165.8" y="122.7">GNDCOMMON</text>
<text x="175.5" y="120.2">7OUT</text>
<text x="182.8" y="121.4">9</text>
<text x="245.2" y="124">1</text>
<text x="247.5" y="122.7">1</text>
<text x="247.5" y="125.2">2</text>
<text x="79.6" y="127.8">2</text>
<text x="79.6" y="130.3">3</text>
<text x="82" y="126.5">DIN</text>
<text x="82" y="129.1">VDD</text>
<text x="82" y="131.6">DOUT</text>
<text x="245.2" y="126.5">2</text>
<text x="245.2" y="129.1">3</text>
<text x="245.2" y="131.6">4</text>
<text x="247.5" y="127.8">3</text>
<text x="247.5" y="130.3">4</text>
<text x="79.6" y="132.9">4</text>
<text x="82" y="134.1">VSS</text>
<text x="245.2" y="134.1">5</text>
<text x="247.5" y="132.9">5</text>
</g>
<g font-size="2.3" fill="#00f">
<text x="88.6" y="20.9">WS2812_13</text>
<text x="189.2" y="22.1">IN1_2</text>
<text x="68.3" y="28.5">WS2812E-1313</text>
<text x="138.2" y="24.7">IN1_1</text>
<text x="138.2" y="27.2">SMO_DS1</text>
<text x="189.2" y="24.7">IN1_3</text>
<text x="189.2" y="27.2">IN1_4</text>
<text x="189.2" y="29.8">IN2_1</text>
<text x="138.2" y="34.8">SMO_SHCP1 使能移位 11</text>
<text x="138.2" y="32.3">SMO_STCP1 使能转存 12</text>
<text x="189.2" y="32.3">IN2_2</text>
<text x="189.2" y="34.8">IN2_3</text>
<text x="30.2" y="39.9">WS2812_13</text>
<text x="189.2" y="37.4">IN2_4</text>
<text x="20.1" y="47.5">PH2.54-01-03PZD</text>
<text x="68.3" y="45">WS2812E-1313</text>
<text x="166.1" y="45">74HC595D</text>
<text x="68.3" y="60.2">WS2812E-1313</text>
<text x="251.2" y="64.1">SMO_STCP1</text>
<text x="254.1" y="61.5">SMO_DS1</text>
<text x="150.9" y="67.9">IN1_1</text>
<text x="150.9" y="70.4">IN1_2</text>
<text x="187.7" y="67.9">OUT1_1</text>
<text x="187.7" y="70.4">OUT1_2</text>
<text x="250.9" y="66.6">SMO_SHCP1</text>
<text x="150.9" y="72.9">IN1_3</text>
<text x="150.9" y="75.5">IN1_4</text>
<text x="187.7" y="72.9">OUT1_3</text>
<text x="187.7" y="75.5">OUT1_4</text>
<text x="242.3" y="74.2">WAFER-XH2.54-5PZZ</text>
<text x="164.8" y="83.1">ULN2003</text>
<text x="252.5" y="92">OUT1_1</text>
<text x="252.5" y="94.5">OUT1_2</text>
<text x="252.5" y="97.1">OUT1_3</text>
<text x="252.5" y="99.6">OUT1_4</text>
<text x="64.5" y="103.4">WS2812_42</text>
<text x="242.3" y="104.7">WAFER-XH2.54-5PZZ</text>
<text x="150.9" y="111">IN2_1</text>
<text x="150.9" y="113.6">IN2_2</text>
<text x="187.7" y="111">OUT2_1</text>
<text x="187.7" y="113.6">OUT2_2</text>
<text x="29" y="119.9">WS2812_42</text>
<text x="81" y="116.1">WS2812B-4020</text>
<text x="150.9" y="116.1">IN2_3</text>
<text x="150.9" y="118.7">IN2_4</text>
<text x="187.7" y="116.1">OUT2_3</text>
<text x="187.7" y="118.7">OUT2_4</text>
<text x="252.5" y="125">OUT2_1</text>
<text x="18.8" y="127.6">PH2.54-01-03PZD</text>
<text x="164.8" y="126.3">ULN2003</text>
<text x="252.5" y="127.6">OUT2_2</text>
<text x="252.5" y="130.1">OUT2_3</text>
<text x="81" y="137.7">WS2812B-4020</text>
<text x="242.3" y="137.7">WAFER-XH2.54-5PZZ</text>
<text x="252.5" y="132.6">OUT2_4</text>
</g>
<g font-size="2.3" fill="#666">
<text x="153.4" y="29.8">使能输出 13</text>
<text x="153.4" y="27.2">串行输入 14</text>
<text x="201.7" y="24.7">DS（SER）：串行数据输入</text>
<text x="201.7" y="27.2">OE：输出使能控制，低电使能输出接GND</text>
<text x="201.7" y="29.8">RCK（STCP）：存储寄存器时钟输入。上升沿时数据从移位寄存器转存到存储寄存器。</text>
<text x="201.7" y="32.3">SCK（SHCP）：移位寄存器时钟，上升沿时移位寄存器中的数据整体后移</text>
<text x="201.7" y="34.8">MR：低电平清空移位寄存器，不用时接高电平</text>
<text x="153.4" y="37.4">禁用清空 10</text>
<text x="201.7" y="37.4">9 脚 ：串行数据出口，用于级联</text>
</g>
<g font-size="2.3" fill="#999">
<text x="138.2" y="142.8">NC1</text>
<text x="149.6" y="142.8">NC2</text>
<text x="186.4" y="142.8">NC3</text>
<text x="197.9" y="142.8">NC4</text>
<text x="138.2" y="147.9">0</text>
<text x="149.6" y="147.9">0</text>
<text x="186.4" y="147.9">0</text>
<text x="197.9" y="147.9">0</text>
<text x="138.2" y="151.7">NC5</text>
<text x="149.6" y="151.7">NC6</text>
<text x="186.4" y="151.7">NC7</text>
<text x="197.9" y="151.7">NC8</text>
<text x="138.2" y="156.8">0</text>
<text x="149.6" y="156.8">0</text>
<text x="186.4" y="156.8">0</text>
<text x="197.9" y="156.8">0</text>
<text x="35.3" y="169">SCREW1</text>
<text x="50.5" y="169">SCREW2</text>
<text x="67.1" y="169">SCREW3</text>
<text x="82.3" y="169">SCREW4</text>
<text x="35.3" y="180.4">SCREW5</text>
<text x="50.5" y="180.4">SCREW6</text>
<text x="67.1" y="180.4">SCREW7</text>
<text x="82.3" y="180.4">SCREW8</text>
<text x="51.8" y="191.8">SCREW9</text>
<text x="67.1" y="191.8">SCREW10</text>
</g>
</svg>
